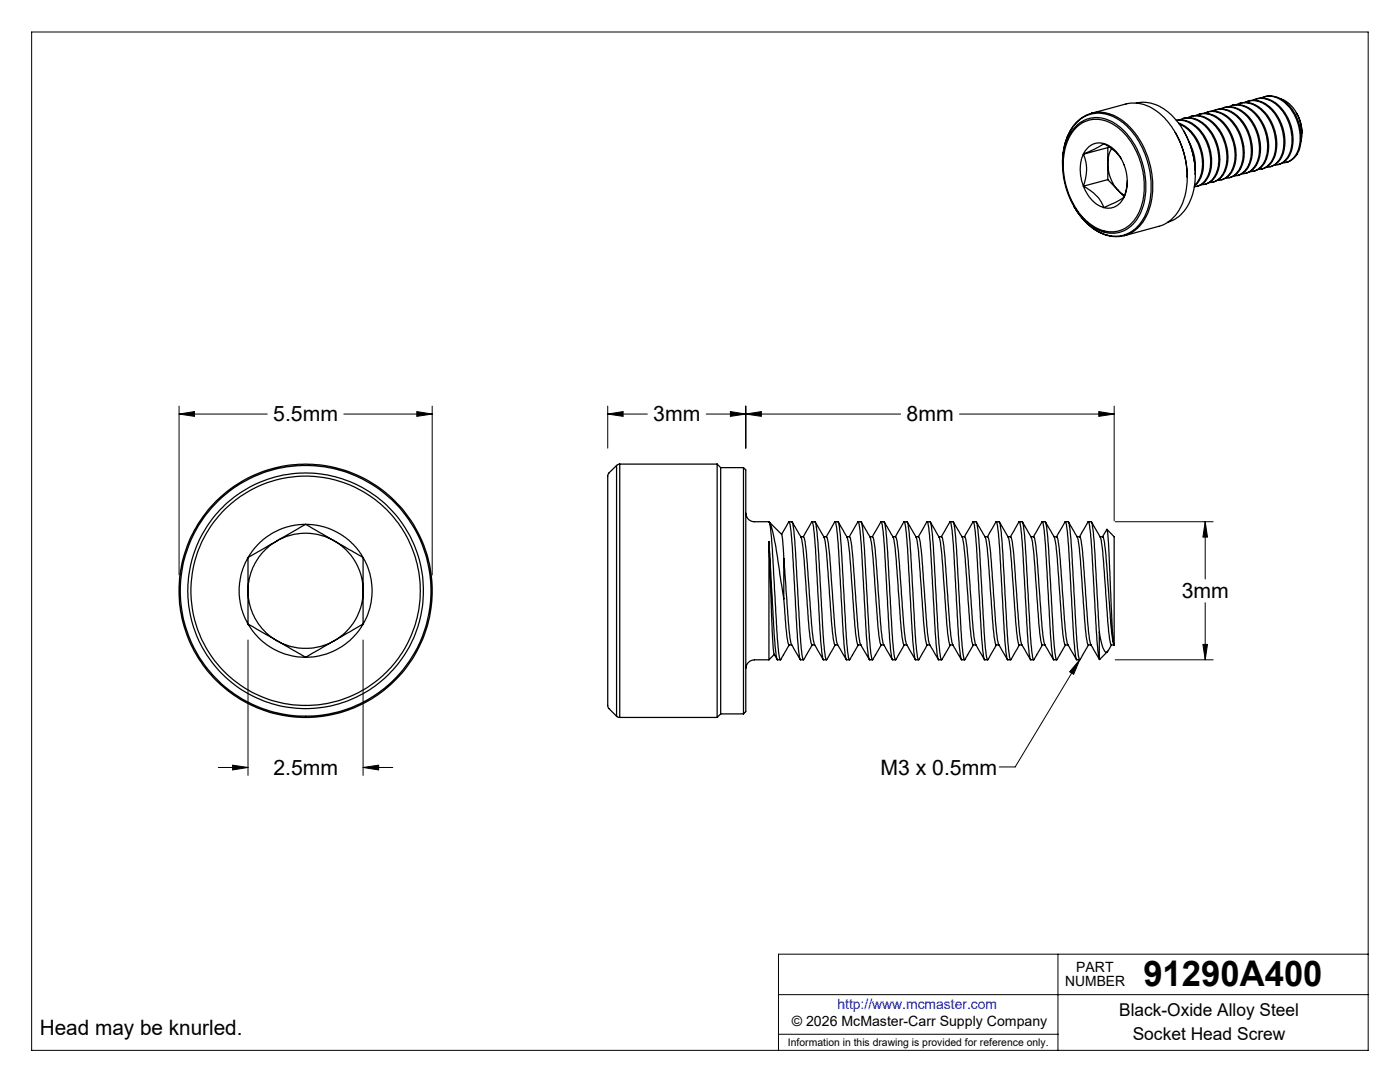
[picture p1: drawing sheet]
<svg xmlns="http://www.w3.org/2000/svg" width="279mm" height="216mm" viewBox="0 0 279 216" stroke-linecap="round" stroke-linejoin="round" font-family="sans-serif">
<g fill="none" stroke="#000" stroke-width=".2">
<path d="M6.3 6.4h266.7v203.2h-266.7zM35.7 82.6l3.1-.5v1zM35.7 81v33.7M35.7 82.6h17.6M68.6 82.6h17.7M83.2 82.1l3.1 .5-3.1 .5zM86.3 81v33.7M121.3 82.6l3.1-.5v1zM121.3 82.6h7.9M121.3 81v8.4M140.9 82.6h38.8M145.8 82.1l3 .5-3 .5z"/>
<path d="M148.8 82.6l3.1-.5v1zM148.8 81v8.4M191.5 82.6h30.9M219.3 82.1l3.1 .5-3.1 .5zM222.4 81v22.9M222.6 104.1h19.5M240.5 104.1l.5 3.1h-.9zM240.5 104.1v11.4M49.5 127.7v27M72.5 127.7v27M215.5 131.7l-1.2 2.8-.8-.4zM215.5 131.7l-12.9 21.3h-3.2"/>
<path d="M222.6 131.7h19.5M240.1 128.6h.9l-.5 3.1zM240.5 120.3v11.4M43.6 153.1h5.9M46.4 152.7l3.1 .4-3.1 .5zM72.5 153.1l3.1-.4v.9zM72.5 153.1h5.9M155.4 198.5h117.6M211.1 190.4v19.2M273 190.4h-117.6v19.2M155.4 206.4h55.7"/>
</g>
<g fill="none" stroke="#000" stroke-width=".25">
<path d="M250.7 19.8a5.4 5.4 0 0 1 5.9 3 8.8 8.8 0 0 1 .7 8.4 3.3 3.3 0 0 1-2.2 1.6M251.6 19.6a4.7 4.7 0 0 1 5.5 1.6 9.2 9.2 0 0 1 1.7 9.3 3.3 3.3 0 0 1-2.9 2M252.3 19.3a5.3 5.3 0 0 1 5.8 2.8 8.5 8.5 0 0 1 .6 8.9l-.9 .9-1.1 .5M255.6 19.7a7.1 7.1 0 0 1 4.2 6.8l-.2 1.7M212.1 32.1l.1-2 .4-1.6 1-2.4 .7-1.1 .9-1 1.8-1.1a7 7 0 0 1 7.3 1.4 17 17 0 0 1 4.7 18.4 6.7 6.7 0 0 1-6.9 4.5l-1.9-.5-2.2-1.2-1.8-1.6-1.6-2.2M212.1 32.1v.7M212.1 32.1a10.5 10.5 0 0 1 3.6-8.4 6.6 6.6 0 0 1 8.1 .6 16.8 16.8 0 0 1 5.6 16 8.4 8.4 0 0 1-5.1 6.6 7.9 7.9 0 0 1-8-3l-1.7-2.2M214.5 25.4a6.1 6.1 0 0 1 8.2-.6 15.5 15.5 0 0 1 4.8 18 6.1 6.1 0 0 1-9.7 2.3 15.7 15.7 0 0 1-5.2-16.2 8.9 8.9 0 0 1 1.9-3.5zM214.7 25.5a6.1 6.1 0 0 1 8.5 0 15.3 15.3 0 0 1 4.2 16.7 6.1 6.1 0 0 1-6.3 4 10.1 10.1 0 0 1-7.1-5.9 14.6 14.6 0 0 1-.4-13.3zM216.2 30.8l-.4 1.1-.2 1.5 .1 1.8 .5 1.9M216.2 37.1l.9 1.8 .8 1 1 .9 1.4 .6M216.2 37.1a8 8 0 0 1 4.1 4.3"/>
<path d="M216.2 30.8a8.3 8.3 0 0 1 0 6.3M217.8 22.6l6.9-1.9a8.3 8.3 0 0 1 8.2 3.4 17 17 0 0 1 3 16.8 7.4 7.4 0 0 1-4.6 4.3l-6.9 1.8M220.3 28.6l1.4 .7 1 .9 1 1.3 .7 1.6 .5 1.7 .1 2-.2 1.3-.5 1.2M220.3 28.6l-1.4-.1-1.1 .4-.8 .7-.8 1.2M220.3 28.6a8.3 8.3 0 0 1 3.5 3.1M220.3 28.6l-1.5 1-2.6 1.2M221.1 29.5l-4.9 1.3M221.1 35.8l2 2.2M221.1 35.8l-4.9 1.3M221.1 29.5v6.3M221.4 29.3l-.3 .2M221.8 29.6l-.6 1.8-.1 .8 .1 1.7 .8 2.4 1.1 1.7"/>
<path d="M223.1 38l1.3 1M223.1 38l1.3 1.3M224.3 39.3l-.7 1.1-1.1 .9-1.2 .3-1-.2M224.3 39.3l-1.5 1-2.5 1.1M225 36.1l-.2 1.6-.5 1.6M226.8 20.6a7.9 7.9 0 0 1 7.6 3 17.1 17.1 0 0 1 4.1 11.2M234.5 26.4a16.9 16.9 0 0 1 2.4 8.9M235.2 24.6a8.6 8.6 0 0 1 5 8.6 5.1 5.1 0 0 1-1.8 3.9M235.3 24.7a8.9 8.9 0 0 1 4.7 8.7 5.5 5.5 0 0 1-1.6 3.6M235.4 23.9a5 5 0 0 1 6.1 2.4 8.8 8.8 0 0 1 1 8.8 3.1 3.1 0 0 1-2.8 1.8M236.1 23.7a5.1 5.1 0 0 1 5.4 2.3 9 9 0 0 1 1.2 8.9 3.4 3.4 0 0 1-2.2 1.9M236.2 26.1a17 17 0 0 1 2.3 8.7"/>
<path d="M237 23.5a4.7 4.7 0 0 1 5.7 1.8 9 9 0 0 1 1.3 9.5 3.4 3.4 0 0 1-2.7 1.6M237.3 28.4a9.7 9.7 0 0 1 1.2 5.5M237.7 23.2a5.2 5.2 0 0 1 5.6 2.6 8.7 8.7 0 0 1 .8 9.2l-1 .9-1 .4M238.5 34.8a10.8 10.8 0 0 1-3.3 8.5l-1 .6-1.1 .4M238.6 23.1a4.5 4.5 0 0 1 5.4 1.4 9 9 0 0 1 1.7 9.7 3.2 3.2 0 0 1-2.7 1.8M238.8 37.2a4.2 4.2 0 0 0 3-4.2 9 9 0 0 0-4.5-8.7l-1.2-.3h-1.3a5.9 5.9 0 0 1 5.7 3.8 7.9 7.9 0 0 1-.2 8.5l-.8 .6-1.2 .4M239.5 22.8h-.2M239.5 22.8a5.3 5.3 0 0 1 5.6 2.8 9 9 0 0 1 .9 8.4 3.3 3.3 0 0 1-2.3 1.9M240.2 22.6a5 5 0 0 1 6.1 2.4 8.8 8.8 0 0 1 1 8.9 3.2 3.2 0 0 1-2.7 1.7M240.9 22.4a5.4 5.4 0 0 1 5.9 3 8.6 8.6 0 0 1 .5 8.7l-.8 .9-1.2 .5M241.9 22.2a4.7 4.7 0 0 1 5.6 1.8 9 9 0 0 1 1.4 9.5 3.2 3.2 0 0 1-2.7 1.6M242.6 21.9a5.3 5.3 0 0 1 5.7 2.8 8.7 8.7 0 0 1 .7 9l-1 .9-1.1 .4"/>
<path d="M243.5 21.8a4.7 4.7 0 0 1 5.8 1.9 9 9 0 0 1 1.3 9.2 3.2 3.2 0 0 1-2.8 1.8M244.2 21.5a5.1 5.1 0 0 1 5.5 2.3 8.7 8.7 0 0 1 1 9.3 3.2 3.2 0 0 1-2.1 1.5M245.1 21.3a5 5 0 0 1 6.1 2.4 8.6 8.6 0 0 1 .8 9.1 3.2 3.2 0 0 1-2.6 1.5M245.8 21.1a5.4 5.4 0 0 1 5.9 3 8.4 8.4 0 0 1 .5 8.7l-.8 .9-1.2 .4M246.7 20.9a4.7 4.7 0 0 1 5.7 1.8 9.2 9.2 0 0 1 1.6 9.1 3.4 3.4 0 0 1-2.9 2M247.4 20.6a5.3 5.3 0 0 1 5.8 2.8 8.7 8.7 0 0 1 .7 8.8 3.4 3.4 0 0 1-2.1 1.5M248.4 20.5a4.6 4.6 0 0 1 5.4 1.4 9.1 9.1 0 0 1 1.7 9.7 3.2 3.2 0 0 1-2.8 1.8M249.1 20.2a5.4 5.4 0 0 1 5.9 3 8.4 8.4 0 0 1 .3 8.9l-.8 .8-1.1 .4M250 20a4.9 4.9 0 0 1 5.8 2 9.1 9.1 0 0 1 1.3 9.2 3.2 3.2 0 0 1-2.8 1.7M258.7 22.5l.8 1.9 .3 1.1v1.1M214.3 41.1l.3 .6M123 92.9l-1.5 1.5-.2 .5v46l.2 .5 1.5 1.5"/>
<path d="M123 92.9v50M123.7 92.6l-.7 .3M123.7 92.6v50.6M123.7 92.6h19.4M143.1 92.6v50.6M143.1 92.6l.7 .7M143.8 93.3v49.2M143.8 93.3h4.6M148.4 93.3v49.2M148.4 93.3l.4 .5v48.2l-.4 .5M49.5 111.3a13.3 13.3 0 0 0 0 13.2M49.5 111.3v13.2"/>
<path d="M61 104.6a13.2 13.2 0 0 0-11.5 6.7M61 104.6l-11.5 6.7M61 104.6a13.2 13.2 0 0 1 11.5 6.7M61 104.6l11.5 6.7M72.5 111.3a13.1 13.1 0 0 1 0 13.2M72.5 111.3v13.2M148.8 102.4a1.75 1.75 0 0 0 1.8 1.7h2.9M153.5 104.1l.1 .4 .4 3 1.3 22a3.9 3.9 0 0 0 .5 2.2l1.7-3M153.5 108.1l.8 21.3 .2 1.2 .6 1M153.5 108.1l1.2 20.6 .3 2.8 .1 .2h.7M153.5 108.1v23.6M153.5 104.1a30.5 30.5 0 0 1 1.9 8.5l1 6.9"/>
<path d="M153.5 104.2l2.5 2.5 .4 4.7M156.4 111.4l1.2 15.7 .3 1.4 1.8 3.1M156.4 119.5l.4 5.3 .4 3.2 .2 .7h.6M156.4 111.4v8.1M157.4 104.1l-1.4 2.5M157.4 104.2v-.1a18.1 18.1 0 0 1 .8 5.3l1.1 19.6a5.5 5.5 0 0 0 .5 2.7h.5M157.5 104.1h.6l.4 2.1 1.4 23.3a3.9 3.9 0 0 0 .5 2.2l1.7-3M158.1 104.1l1.7 3M159.8 107.1l.6 .1 .3 1 1.6 19.3 .2 1 1.8 3.1M159.8 107.2l.5 2.5 1.3 16.9a4 4 0 0 0 .5 2.1h.5M162 104.1l-1.7 3M162 104.2v-.1a7.7 7.7 0 0 1 .6 3.4l1.4 22.4 .3 1.7 .6 .1"/>
<path d="M162.1 104.1h.5a22.4 22.4 0 0 1 .8 6.2l1.1 18.9a4.6 4.6 0 0 0 .5 2.5l1.7-3M162.7 104.1l1.7 3M164.4 107.1l.6 .1 .3 1.4 1.6 19.1 .2 .9 1.8 3M164.4 107.2l.3 1 .3 2.4 1.3 16.7 .3 1.4h.6M166.6 104.1l-1.7 3M166.6 104.2v-.1a7.7 7.7 0 0 1 .6 3.4l1.2 20.8 .5 3.3 .6 .1M166.7 104.1h.6l.1 .2 .3 2.8 1.4 22.1a4.6 4.6 0 0 0 .4 2.5l1.8-3M167.3 104.1l1.7 3M169 107.1l.6 .1 .4 1.9 1.2 15.7 .4 3.2 .1 .6 1.8 3M169 107.2l.3 1.2 .3 2.6 1.1 15.3 .4 2.2 .1 .2h.6M171.2 104.1l-1.7 3M171.2 104.2v-.1a17 17 0 0 1 .7 5.3l1.1 19.3 .4 2.8 .1 .2h.6"/>
<path d="M171.2 104.1h.6l.1 .2 .5 3.2 1.3 22a3.9 3.9 0 0 0 .5 2.2l1.7-3M171.9 104.1l1.7 3M173.6 107.1h.6l.1 .2 .4 2.7 1 13.8 .5 4.3 1.9 3.5M173.6 107.2l.4 1.9 .3 2.6 1.1 14.9 .2 1.4 .3 .7M175.8 104.1l-1.7 3M175.8 104.2v-.1a18.1 18.1 0 0 1 .7 5.3l1.2 19.6a5.5 5.5 0 0 0 .5 2.7h.5M175.9 104.1h.6l.3 2.1 1.5 23.3a3.9 3.9 0 0 0 .5 2.2l1.7-3M176.5 104.1l1.7 3M178.2 107.1h.6l.3 1.1 1.6 19.3 .2 1 1.8 3.1M178.2 107.2l.5 2.5 1.3 16.9a4 4 0 0 0 .4 2.1M180.4 104.1l-1.7 3M180.4 104.2v-.1a7.7 7.7 0 0 1 .6 3.4l1.4 22.4 .3 1.7 .6 .1"/>
<path d="M180.4 104.1h.6a22.4 22.4 0 0 1 .8 6.2l1.1 18.9a4.6 4.6 0 0 0 .4 2.5l1.8-3M181.1 104.1l1.7 3M182.8 107.1l.6 .1 .3 1.2 1.6 19.3 .2 .9 1.8 3M182.8 107.2l.3 .8 .2 2.3 1.2 15.5 .2 1.7 .3 1.2M185 104.1l-1.7 3M185 104.2v-.1a7.7 7.7 0 0 1 .6 3.4l1.2 20.8 .5 3.3 .6 .1M185 104.1h.6l.1 .2 .4 2.8 1.4 22.1a4.6 4.6 0 0 0 .4 2.5l1.8-3M185.7 104.1l1.7 3M187.4 107.1l.6 .1 .4 1.9 1.1 15.7 .4 3.2 .2 .6 1.8 3M187.4 107.2l.3 1.2 .3 2.6 1.1 15 .2 1.7 .3 1M189.6 104.1l-1.7 3M189.6 104.2h.1l.1 .4 .5 4.4 1.2 20 .3 2.5 .1 .2h.6"/>
<path d="M189.6 104.1h.6M190.2 104.1l.3 1.3 .2 2.1 1.4 22a3.9 3.9 0 0 0 .4 2.2l1.8-3M190.3 104.1l1.7 3M192 107.1h.5M192 107.2l.4 1.9 .3 2.6 1 14.9 .4 2 .1 .1h.6M192.5 107.1l.3 .6 .2 2 1.4 17.4 .3 1.4 1.8 3.1M194.2 104.1l-1.7 3M194.2 104.2v-.1a18.1 18.1 0 0 1 .7 5.3l1.2 19.6a5.5 5.5 0 0 0 .4 2.7h.6M194.2 104.1h.6l.4 1.8 1.5 23.6a3.9 3.9 0 0 0 .4 2.2l1.8-3M194.9 104.1l1.7 3M196.6 107.1h.5M196.6 107.2l.5 2.5 1.3 16.9a4 4 0 0 0 .4 2.1h.6"/>
<path d="M197.1 107.1l.3 1.1 .3 2.4 1.3 16.7 .2 1.2 1.8 3.1M198.8 104.1l-1.7 3M198.8 104.2v-.1a16.3 16.3 0 0 1 .7 5.3l1.2 20.5 .3 1.7 .7 .1M198.8 104.1h.6a22.4 22.4 0 0 1 .7 6.2l1.2 18.9a4.6 4.6 0 0 0 .4 2.5l1.7-3M199.5 104.1l1.7 3h.5M201.2 107.2l.2 .8 .3 2.3 1.3 17 .4 1.4h.5M201.7 107.1l.3 1.1 .4 2.8 .9 13.5 .4 3.2 .2 .9 1.8 3M203.3 104.1l-1.7 3M203.3 104.2l.1-.1a7.7 7.7 0 0 1 .5 3.4l1.3 20.8 .4 3.3 .7 .1M203.4 104.1h.6l.1 .2 .4 2.8 1.3 22.1a4.6 4.6 0 0 0 .5 2.5l1.7-3M204 104.1l1.8 3h.5l.2 .5 .5 4.1 .9 13.1 .4 3.2 .2 .6 1.8 3M205.8 107.2l.3 1.2 .3 2.6 1.1 15.3 .4 2.2 .1 .2h.6"/>
<path d="M208 104.1l-1.8 3M208 104.2h.1l.1 .4 .5 4.4 1.1 20 .4 2.5 .1 .2h.6M208 104.1h.6l.3 1.3 .4 4.5 1 17.3 .2 2.8 .4 1.7 1.8-3M208.6 104.1l1.8 3M210.4 107.1h.5l.1 .2 .4 2.4 1.1 15.5 .4 2.9 1.9 3.5M210.4 107.2l.4 1.9 .2 2.6 1.1 14.6 .2 1.5 .3 .9M212.5 104.1l-1.6 3M212.5 104.2l.1-.1a18.1 18.1 0 0 1 .7 5.3l1.2 19.9 .3 2.4h.7M212.6 104.1h.6l.4 1.8 1.5 23.6a3.9 3.9 0 0 0 .4 2.2l1.7-3M213.3 104.1l1.7 3M214.9 107.1h.6l.1 .2 .4 2.7 1.4 17.5 .2 1 1.8 3.1M215 107.2l.4 2.5 1.3 16.9a4 4 0 0 0 .5 2.1h.5"/>
<path d="M217.1 104.1l-1.7 3M217.1 104.2l.1-.1a16.3 16.3 0 0 1 .7 5.3l1 18.2 .5 3.9M217.2 104.1h.6a22.4 22.4 0 0 1 .7 6.2l.9 15.8M217.8 104.1l1.8 3M219.5 107.1l.7 .1 .3 1.2 1.2 15.7 .3 3.6 .3 1h-.5l-.4-1.4-1.3-17-.3-2.3-.2-.8M220.9 105.6l1.5 1.5v21.6l-.4-2.2-.8-18.2-.3-2.7-.9 1.5M49.5 124.5a13.4 13.4 0 0 0 11.5 6.7M49.5 124.5l11.5 6.7M72.5 124.5a13.4 13.4 0 0 1-11.5 6.7M72.5 124.5l-11.5 6.7M153.5 131.7h-2.9a1.81 1.81 0 0 0-1.8 1.7M154.5 130.6l-1 1.1"/>
<path d="M175.9 128.7h.5M180.4 128.7h.6M185 128.7h.6M189.6 128.7h.6M212.6 128.7h.5M219.4 126.1a7 7 0 0 0 1.3 4l.4-.1 .7-1.3M219.4 126.1v5.4M221 130l-1.5 1.6-.1-.1M123 142.9l.7 .3M123.7 143.2h19.4M143.8 142.5l-.7 .7M143.8 142.5h4.6"/>
<circle cx="61" cy="117.9" r="11.5"/>
<circle cx="61" cy="117.9" r="22.9"/>
<circle cx="61" cy="117.9" r="25.3"/>
<circle cx="61" cy="117.9" r="23.5"/>
<circle cx="61" cy="117.9" r="25"/>
</g>
<path d="M35.7 82.6l3.1-.5v1zM83.2 82.1l3.1 .5-3.1 .5zM46.4 152.7l3.1 .4-3.1 .5zM72.5 153.1l3.1-.4v.9zM121.3 82.6l3.1-.5v1zM145.8 82.1l3 .5-3 .5zM148.8 82.6l3.1-.5v1zM219.3 82.1l3.1 .5-3.1 .5zM240.5 104.1l.5 3.1h-.9zM240.1 128.6h.9l-.5 3.1zM215.5 131.7l-1.2 2.8-.8-.4z" fill="#000"/>
<text font-size="7.1" x="228.2" y="196.8">91290A400</text>
<g font-size="4.2">
<text x="54.5" y="84">5.5mm</text>
<text x="130.4" y="84">3mm</text>
<text x="180.9" y="84">8mm</text>
<text x="235.8" y="119.3">3mm</text>
<text x="54.5" y="154.6">2.5mm</text>
<text x="175.7" y="154.6">M3 x 0.5mm</text>
<text x="7.9" y="206.5">Head may be knurled.</text>
</g>
<g font-size="3.5">
<text x="223.4" y="202.8">Black-Oxide Alloy Steel</text>
<text x="226.1" y="207.5">Socket Head Screw</text>
</g>
<g font-size="2.8">
<text x="212.6" y="196.8">NUMBER</text>
<text x="214.8" y="194">PART</text>
<text x="158" y="204.8">© 2026 McMaster-Carr Supply Company</text>
</g>
<text font-size="2.8" fill="#00f" x="167.1" y="201.4">http://www.mcmaster.com</text>
<text font-size="2.1" x="157.3" y="208.6">Information in this drawing is provided for reference only.</text>
</svg>
